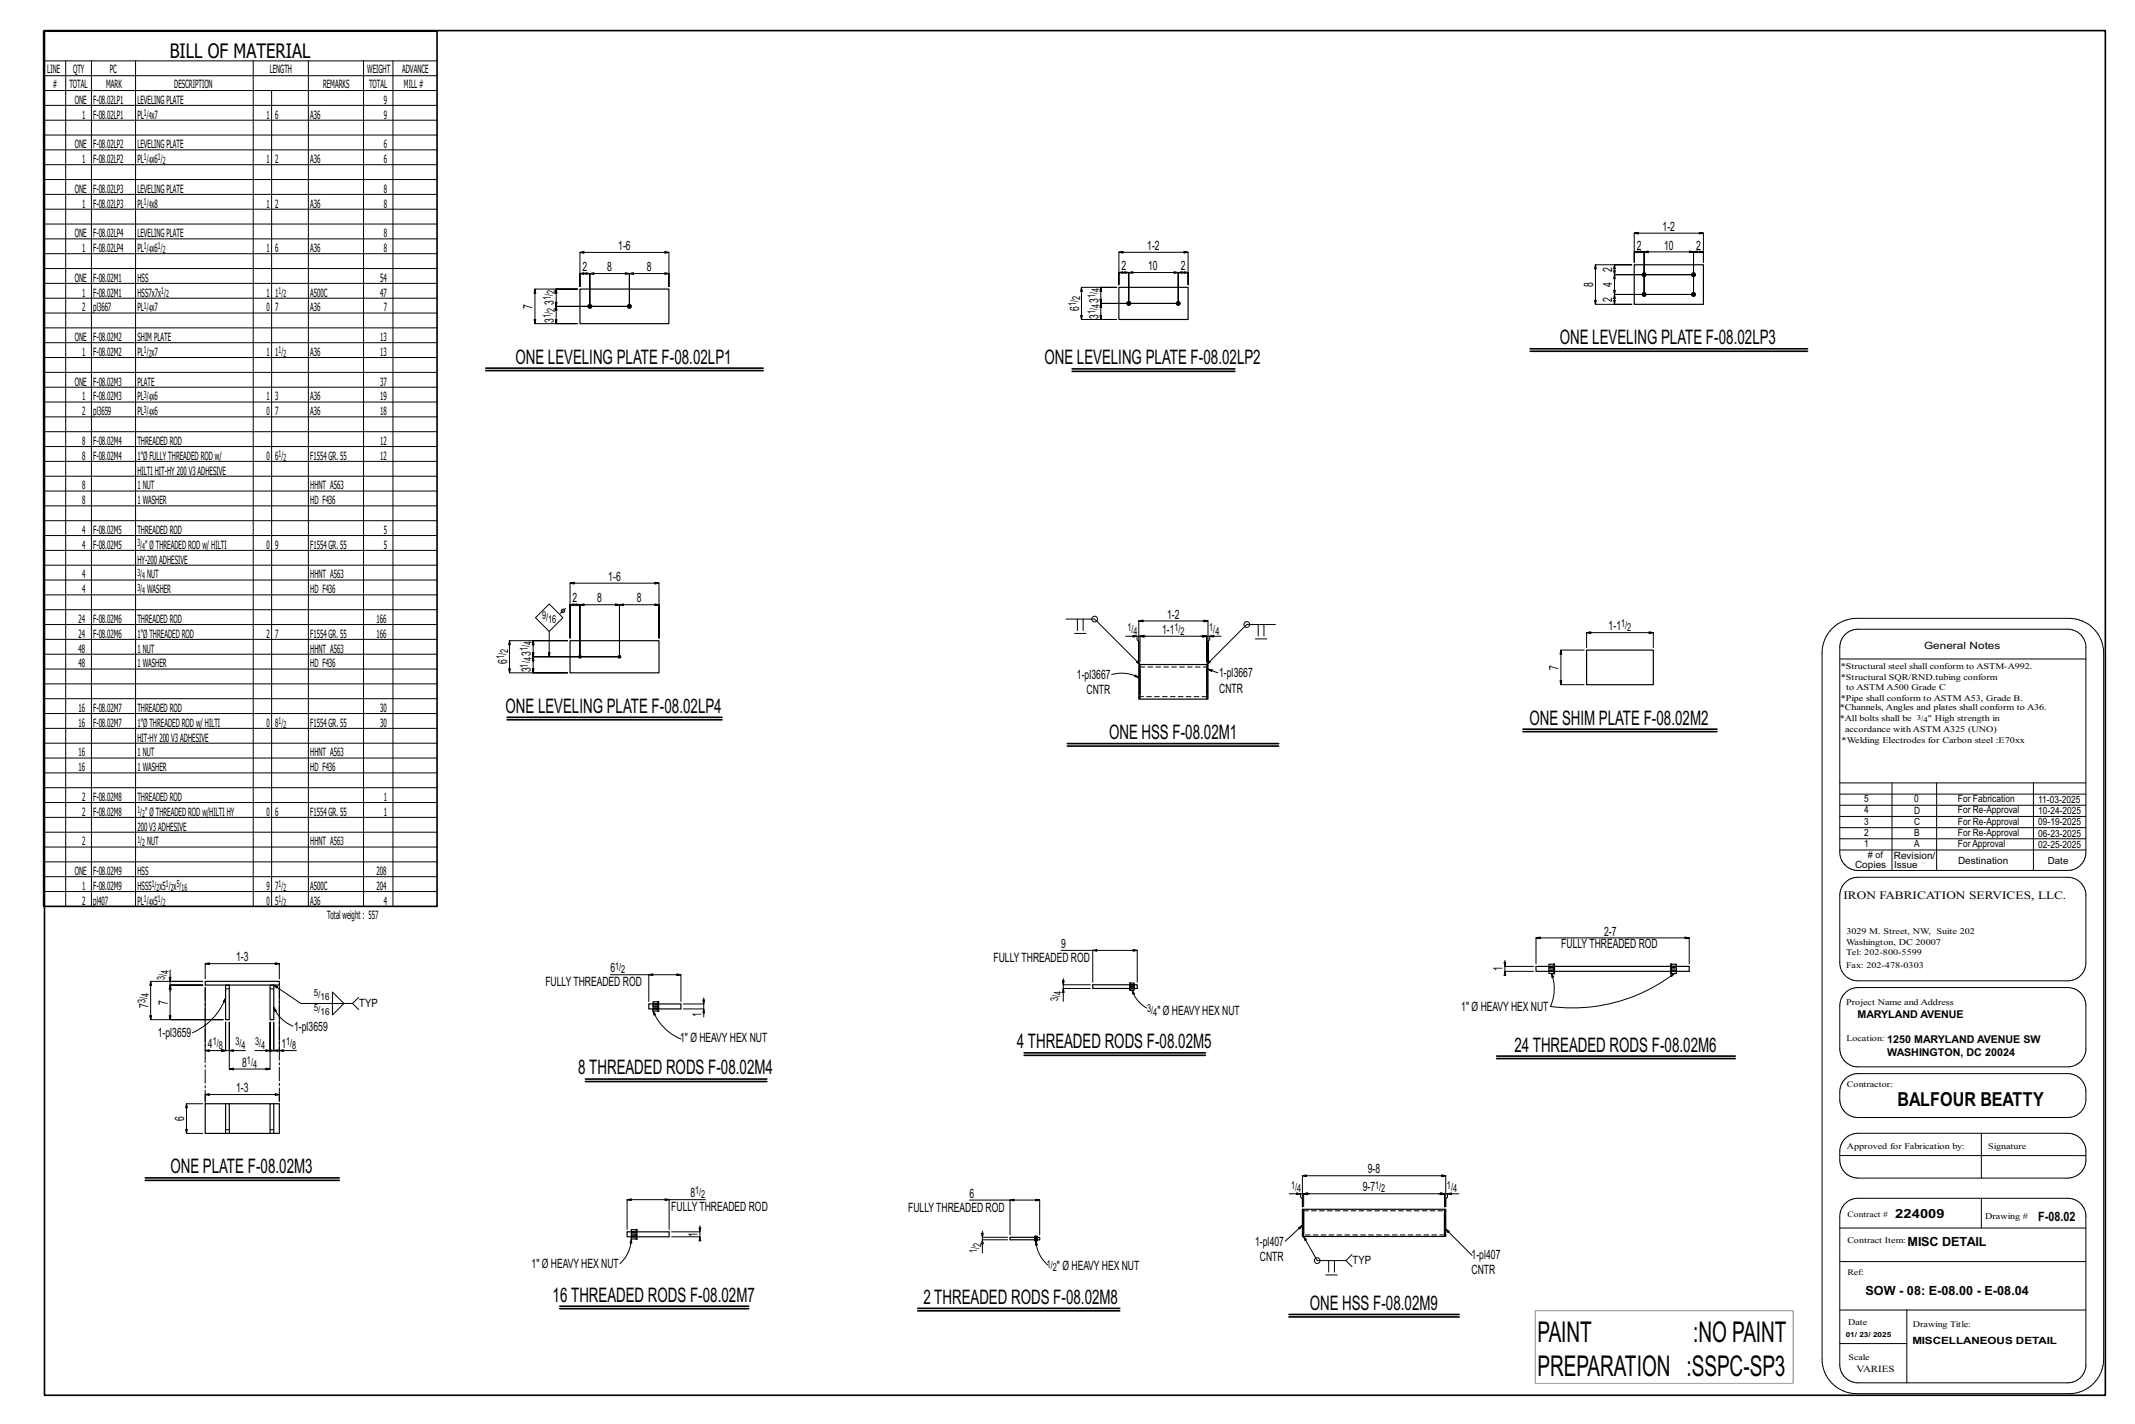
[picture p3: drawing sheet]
<svg xmlns="http://www.w3.org/2000/svg" width="914mm" height="610mm" viewBox="0 0 914 610" stroke-linecap="round" stroke-linejoin="round" font-family="sans-serif">
<g fill="none" stroke="#000" stroke-width=".43">
<path d="M18.7 26.1h168.5M18.7 32.4h168.5M18.7 38.8h168.5M28.1 26.1v361.9M39.2 26.1v361.9M58.1 26.1v361.9M108.5 26.1v361.9M116.3 38.8v349.2M132.1 26.1v361.9M155.7 26.1v361.9M168.3 26.1v361.9M18.7 45.1h168.5"/>
<path d="M18.7 51.5h168.5M18.7 57.8h168.5M18.7 64.2h168.5M18.7 70.5h168.5M18.7 76.9h168.5M18.7 83.2h168.5M18.7 89.6h168.5M18.7 95.9h168.5M699.9 99.8l1.8 .4v-.8l-1.8 .4h29.7l-1.8 .4v-.8l1.8 .4v12.5v-4.5l-1.8-.4v.8l1.8-.4h-4.3l1.8-.4v.8l-1.8-.4v18.2v-18.2l-1.7-.4v.8l1.7-.4h-21.1l1.7-.4v.8l-1.7-.4v18.2v-18.2l-1.8-.4v.8l1.8-.4h-4.3l1.8-.4v.8l-1.8-.4v4.5zM18.7 102.3h168.5M18.7 108.6h168.5M18.7 115h168.5"/>
<path d="M248.4 108.1l1.7 .3v-.7l-1.7 .4h38.1l-1.8 .3v-.7l1.8 .4v14.6v-5.6l-1.8-.4v.8l1.8-.4h-16.9l1.7-.4v.8l-1.7-.4v14.1v-14.1l-1.8-.4v.8l1.8-.4h-17l1.8-.4v.8l-1.8-.4v14.1v-14.1l-1.7-.4v.8l1.7-.4h-4.2l1.7-.4v.8l-1.7-.4v5.6zM479.2 108l1.8 .4v-.8l-1.8 .4h29.6l-1.7 .4v-.8l1.7 .4v14v-5.3l-1.7-.4v.7l1.7-.3h-4.2l1.8-.4v.7l-1.8-.3v13.2v-13.2l-1.7-.4v.7l1.7-.3h-21.2l1.8-.4v.7l-1.8-.3v13.2v-13.2l-1.7-.4v.7l1.7-.3h-4.2l1.8-.4v.7l-1.8-.3v5.3zM683.3 113.3l.4 1.8h-.8l.4-1.8h15.6h-7.4l-.4 1.8h.7l-.3-1.8v4.3l-.4-1.8h.7l-.3 1.8h33.8h-33.8l-.4 1.7h.7l-.3-1.7v8.4l-.4-1.7h.7l-.3 1.7h33.8h-33.8l-.4 1.8h.7l-.3-1.8v4.3l-.4-1.8h.7l-.3 1.8h7.4h-15.6l.4-1.8h-.8l.4 1.8zM18.7 121.3h168.5M18.7 127.7h168.5M18.7 134h168.5M229.1 123.7l.4 1.8h-.8l.4-1.8h18.2h-9.1l-.4 1.8h.8l-.4-1.8v7.5l-.4-1.8h.8l-.4 1.8h31.4h-31.4l-.4 1.7h.8l-.4-1.7v7.4l-.4-1.8h.8l-.4 1.8h9.1h-18.2l.4-1.8h-.8l.4 1.8zM463.2 123l.4 1.8h-.8l.4-1.8h15h-6.7l-.4 1.8h.7l-.3-1.8v6.9l-.4-1.8h.7l-.3 1.8h33.1h-33.1l-.4 1.7h.7l-.3-1.7v6.9l-.4-1.8h.7l-.3 1.8h6.7h-15l.4-1.8h-.8l.4 1.8zM18.7 140.4h168.5M18.7 146.7h168.5M18.7 153.1h168.5M18.7 159.4h168.5"/>
<path d="M18.7 165.8h168.5M18.7 172.1h168.5M18.7 178.5h168.5M18.7 184.8h168.5M18.7 191.2h168.5M18.7 197.5h168.5M18.7 203.9h168.5M18.7 210.2h168.5M18.7 216.6h168.5M18.7 222.9h168.5M18.7 229.3h168.5M18.7 235.6h168.5"/>
<path d="M18.7 242h168.5M18.7 248.3h168.5M18.7 254.7h168.5M235.2 258.6l5.9 5.8-5.9 5.9-5.9-5.9zM244.1 249.6l1.8 .4v-.7l-1.8 .3h38.1l-1.7 .4v-.7l1.7 .3v23.6v-14.3l-1.7-.4v.8l1.7-.4h-16.9l1.8-.4v.8l-1.8-.4v22.3v-22.3l-1.7-.4v.8l1.7-.4h-16.9l1.7-.4v.8l-1.7-.4v22.3v-22.3l-1.8-.4v.8l1.8-.4h-4.3l1.8-.4v.8l-1.8-.4v14.3zM18.7 261h168.5M18.7 267.4h168.5M18.7 273.7h168.5M218.2 274.3l.4 1.7h-.8l.4-1.7h24.9h-14.7l-.4 1.7h.7l-.3-1.7v6.9l-.4-1.8h.7l-.3 1.8h36.9h-36.9l-.4 1.7h.7l-.3-1.7v6.8l-.4-1.7h.7l-.3 1.7h14.7h-24.9l.4-1.7h-.8l.4 1.7zM235.2 270.3v10.9l-.4-1.8h.8l-.4 1.8M242.2 260.4l-2.2 2.2M456.5 265h12.3l19.5 19.5-1.5-1 .5-.5 1 1.5"/>
<path d="M460.2 271.2h4.9M461.4 265v4.9M463.9 265v4.9M482.1 272.4h4.9v1.5l.7 .7v8.8v-17.6l1.8 .4v-.8l-1.8 .4h29.7l-1.8 .4v-.8l1.8 .4v17.6v-8.8l.7-.7v-1.5h4.9M485.2 272l1.8 .4-1.8 .3zM487 272.4h3.9M488.3 272.4l1.7-.4v.7zM488.3 272.4v11zM488.3 272.4h28.5l-1.7 .3v-.7l1.7 .4v11v-11M514.2 272.4h3.9M515.1 272l1.7 .4-1.7 .3zM518.1 272.4l1.8-.4v.7z"/>
<path d="M537.7 273.5h4.9M538.9 267.4v4.9M541.3 267.4v4.9M546.3 267.4h-12.3l-17.2 17.1 1-1.5 .5 .5-1.5 1M678.5 278.3h-10l-.4 1.7h.8l-.4-1.7v14.8l-.4-1.7h.8l-.4 1.7h10M679.5 277.2v-6.4l1.8 .4v-.7l-1.8 .3h28.6l-1.8 .4v-.7l1.8 .3v6.4M784.7 269.1a15.1 15.1 0 0 1 10.5-4.4h90.9a14.9 14.9 0 0 1 14.9 14.9v302.2a14.9 14.9 0 0 1-14.9 14.8h-90.9a14.7 14.7 0 0 1-14.8-14.8v-302.2a14.7 14.7 0 0 1 4.3-10.5zM790.2 271.6a7.9 7.9 0 0 1 5.6-2.2h89.8a7.7 7.7 0 0 1 7.8 7.7v87.7a7.7 7.7 0 0 1-7.8 7.8h-89.8a7.8 7.8 0 0 1-7.8-7.8v-87.7a7.6 7.6 0 0 1 2.2-5.5zM18.7 280.1h168.5M18.7 286.4h168.5M18.7 292.8h168.5M18.7 299.1h168.5"/>
<path d="M476.1 288.8a15.3 15.3 0 0 1 11.6 1.3M486.3 289l1.4 1.1-1.7-.5zM517.4 286.5l1.5 .9 .2-.7-1.7-.2 4.2 1.6M788 282.1h105.4M18.7 305.5h168.5M18.7 311.8h168.5M18.7 318.2h168.5M18.7 324.5h168.5M18.7 330.9h168.5M18.7 337.2h168.5M788 335.2h105.4M788 340h105.4"/>
<path d="M810.3 335.2v37.4M829.4 335.2v37.4M870.9 335.2v37.4M18.7 343.6h168.5M18.7 349.9h168.5M18.7 356.3h168.5M788 349.5h105.4M788 359.1h105.4M788 354.3h105.4M788 344.7h105.4M18.7 362.6h168.5M18.7 369h168.5"/>
<path d="M18.7 375.3h168.5M788 363.9h105.4M790.2 377.8a7.9 7.9 0 0 1 5.6-2.2h89.8a7.9 7.9 0 0 1 7.8 7v29.5a7.7 7.7 0 0 1-7.8 7.8h-89.8a7.8 7.8 0 0 1-7.8-7.8v-28.7a7.8 7.8 0 0 1 2.2-5.6zM18.7 381.7h168.5M72.5 418.4h.7l-.3 1.7zM72.9 415.2v4.9h13.9h-22.3l-.4 1.8h.8l-.4-1.8v16.4l-.4-1.7h.8l-.4 1.7h31.1h-22.7l.3-1.7h-.7l.4 1.7v-14.8l.3 1.8h-.7l.4-1.8h13.9h-13.9M87.9 419.1v-6.6l1.7 .4v-.7l-1.7 .3h31.7l-1.7 .4v-.7l1.7 .3v6.6M261.4 417.3h16.5v11.4M277.9 417.3l1.7-.4v.8zM277.9 417.3h13.7l-1.7 .4v-.8l1.7 .4v11.4M454.4 406.9h13.6v13.6M455 419.8h.8l-.4 1.8z"/>
<path d="M455.4 418.9v4.3M468 406.9l1.8-.4v.7zM468 406.9h19.1l-1.8 .3v-.7l1.8 .4v13.6M644.2 412h.7l-.4 1.7zM644.5 411.1v4.7l-.3 1.8h.7l-.4-1.8h12.3M644.5 413.7h12.3M657.9 412.6v-11.1l1.7 .4v-.8l-1.7 .4h65.6l-1.8 .4v-.8l1.8 .4v11.1M664.5 416.7l.9 1.6-.7 .2zM715.5 417.4l1.6-.7-1.1 1.3zM717.1 416.7a71.8 71.8 0 0 1-53.1 14.2 18.4 18.4 0 0 0 .5-14.2M72.9 421.7l.3 1.8h-.7zM72.9 420.1v4.2"/>
<path d="M87.9 422.8v26.9l1.7 .4v-.7l-1.7 .3h8.7l-1.7 .4v-.7l1.7 .3v-12.1v12.1M96.6 427.3l-.3 1.7-.7-.3zM96.6 427.3a26.8 26.8 0 0 1-14.2 14.8M117.3 431.3l1.1 1.4-.7 .3zM117.3 421.7l1.2 1.3 .4-.6-1.6-.7 11.6 7.9h22.1l2.6-2.6M117.3 431.3a15 15 0 0 0 8.2 8M119.6 422.8v26.9h7.3M142.4 424.7l4.9 4.9-4.9 4.9zM151 429.6l2.6 2.6M279.7 432.8l1.1 1.5-.7 .3zM279.7 432.8a22.1 22.1 0 0 0 12 12M292.7 431.9h8.7v3.5"/>
<path d="M292.7 429.8h8.7M301 428h.8l-.4 1.8zM301.4 431.9l.4 1.8h-.8zM301.4 427.2v4.7M455.4 423.2l.4 1.7h-.8zM455.4 421.6h11.6M467 423.2h-11.6v5.4M484.9 423.9l1 1.5-.7 .2zM484.9 423.9a13 13 0 0 0 6.3 7.7M790.2 425l2.6-1.6 3-.6h89.8a7.9 7.9 0 0 1 7.8 7v19.9a7.8 7.8 0 0 1-7.1 7h-91.3a7.9 7.9 0 0 1-7-7.8v-18.3a7.9 7.9 0 0 1 2.2-5.6zM94 449.7h4.2M94.9 449.4l1.7 .3-1.7 .4z"/>
<path d="M98.2 449.7l1.8-.3v.7zM105.2 449.7h-7v-12.1v20.1l1.8 .3v-.7l-1.8 .4h17.5l-1.8 .3v-.7l1.8 .4v-20.1v12.1h-6.5M113.9 449.4l1.8 .3-1.8 .4zM114.6 449.7h2.7l-1.8-.3v.7l1.8-.4v-12.1v12.1h2.3M115.7 449.7h4.2M117.3 449.7l1.7-.3v.7zM119.6 449.7l1.8-.3v.7zM86.8 472.5h-6.9l-.4 1.8h.7l-.3-1.8v12.7l-.4-1.7h.7l-.3 1.7h6.9M87.9 471.4v-2.8l1.7 .3v-.7l-1.7 .4h31.7l-1.7 .3v-.7l1.7 .4v2.8M790.2 461.9l1.9-1.4 2.9-.9h90.6a7.7 7.7 0 0 1 7.8 7v4a7.7 7.7 0 0 1-7.8 7.8h-89.8a7.8 7.8 0 0 1-7.8-7.8v-3.2a7.9 7.9 0 0 1 2.2-5.5zM788 494.7h105.4M790.2 487.4a7.9 7.9 0 0 1 5.6-2.2h89.8a7.8 7.8 0 0 1 7.8 7v5.1a7.9 7.9 0 0 1-7.8 7h-89.8a7.9 7.9 0 0 1-7.8-7.8v-3.6a7.6 7.6 0 0 1 2.2-5.5z"/>
<path d="M848.6 485.2v19.1M284.8 513.2l1.8 .4-1.8 .3zM286.6 513.6h-18l1.7-.4v.7l-1.7-.3v12.7M302.1 513.6h-15.5v12.7M415.2 513.7h17.4v14.9M432.6 513.7l1.7-.3v.7zM432.6 513.7h12.7l-1.8 .4v-.7l1.8 .3v14.9M552.2 511h4.9v1.5l.7 .8v3.3v-13.3l1.8 .4v-.7l-1.8 .3h61.4l-1.8 .4v-.7l1.8 .3v13.3v-3.3l.7-.8v-1.5h4.9M555.3 510.7l1.8 .3-1.8 .4zM557.1 511h3.9M558.3 511l1.8-.3v.7zM558.3 511v5.6z"/>
<path d="M558.3 511h60.4l-1.8 .4v-.7l1.8 .3v5.6v-5.6M616 511h3.9M616.9 510.7l1.8 .3-1.8 .4zM619.9 511l1.8-.3v.7zM790.2 515.3a7.9 7.9 0 0 1 5.6-2.3h89.8a7.8 7.8 0 0 1 7.8 7v65a7.9 7.9 0 0 1-7.8 7h-89.8a7.8 7.8 0 0 1-7.8-7.8v-63.5a7.6 7.6 0 0 1 2.2-5.4zM848.6 513v12.7M270.4 530.4l.2 1.8-.7-.1zM270.4 530.4a15.3 15.3 0 0 1-4.9 10.6M287.6 527.3h12.2M299.4 525.6h.7l-.3 1.7zM299.8 524.7v4.8l-.4 1.7h.7l-.3-1.7h-12.2M420.4 527.9h.7l-.3 1.8z"/>
<path d="M420.8 530.7l.3 1.8h-.7zM420.8 527.1v3.6M420.8 529.7h10.7M431.5 530.7h-10.7v5.6M443.7 531.3l.6 1.7-.8 .1zM443.7 531.3a14.9 14.9 0 0 0 5 10.2M557.7 524.7l-1.5 .9 .5 .5 1-1.4-7.3 6.7M558.3 529.3l.6 1.7 .6-.3-1.2-1.4 5.8 10.3h12.3l2.6-2.6M569.1 539.6v5M571.5 539.6v5M576.4 539.6l2.6 2.7M619.2 526.2l1 1.5 .5-.6-1.5-.9 11.3 11.2"/>
<path d="M788 525.7h105.4M567.8 545.8h5M788 540.1h105.4M788 560.8h105.4M788 575.2h28.7M816.7 560.8v31.2"/>
<circle cx="241.1" cy="261.5" r=".74"/>
<circle cx="468.8" cy="265" r="1.23"/>
<circle cx="534" cy="267.4" r="1.23"/>
<circle cx="564.1" cy="539.6" r="1.23"/>
</g>
<g fill="none" stroke="#000" stroke-width=".7">
<path d="M18.7 13.4h168.5v374.6h-168.5zM19 13.1h882.7v584.2h-882.7zM208 157.6h118.8M208 158.7h118.8M459.2 157.9h69.7M459.2 159h69.7M655.3 149.3h118.8M655.3 150.4h118.8M217.2 307.1h92M217.2 308.1h92M457.1 318.3h90.5M457.1 319.4h90.5"/>
<path d="M652.3 312.1h83.1M652.3 313.2h83.1M438.6 450.7h77.7M438.6 451.8h77.7M641 452.1h102.2M641 453.2h102.2M250.7 461.9h77.7M250.7 463h77.7M62.2 504.2h83.1M62.2 505.3h83.1M239.8 559.2h80.8M239.8 560.2h80.8"/>
<path d="M393.1 560.1h86.5M393.1 561.2h86.5M552.1 562.7h72.8M552.1 563.8h72.8"/>
</g>
<path d="M657.5 561.1h110.5v31.1h-110.5z" fill="none" stroke="#f0f" stroke-width=".5"/>
<g fill="#000" stroke="#000" stroke-width=".43">
<circle cx="704.2" cy="117.6" r=".86"/>
<circle cx="725.3" cy="117.6" r=".86"/>
<circle cx="252.6" cy="131.2" r=".86"/>
<circle cx="269.6" cy="131.2" r=".86"/>
<circle cx="483.4" cy="129.9" r=".86"/>
<circle cx="504.6" cy="129.9" r=".86"/>
<circle cx="704.2" cy="126" r=".86"/>
<circle cx="725.3" cy="126" r=".86"/>
<circle cx="248.4" cy="281.2" r=".6"/>
<circle cx="265.3" cy="281.2" r=".6"/>
</g>
<g fill="none" stroke="#000" stroke-width=".5">
<path d="M699.9 113.3h29.7v17h-29.7zM248.4 123.7h38.1v14.9h-38.1zM479.2 123h29.6v13.8h-29.6zM244.1 274.3h38.1v13.7h-38.1zM679.5 278.3h28.6v14.8h-28.6zM487.7 284.5h.6v14.8h-.6zM488.3 286.6v10.6M488.3 284.5h28.5M488.3 299.3h28.5M516.8 284.5h.6v14.8h-.6zM516.8 286.6v10.6M663.4 415.8v1h2.1"/>
<path d="M665.5 412.6h.3v4.3h-.3zM665.5 413.8h-2.1v2h2.1M665.5 412.8h-2.1v1l-5.5-.1v2.1h5.5M665.8 413.7h49.7M665.8 415.8h49.7M715.5 412.6h.4v4.3h-.4zM715.9 413.8h2v2h-2M715.9 412.8h2v1l5.6-.1v2.1h-5.6M717.9 415.8v1h-2M87.9 420.1h31.7v1.6h-31.7zM96.6 421.7h1.6v14.8h-1.6zM115.7 421.7h1.6v14.8h-1.6z"/>
<path d="M279.7 431.8v1h2.1M279.7 429.8h-1.8v2.1h1.8M281.8 428.7h.3v4.3h-.3zM281.8 429.9h-2.1v1.9h2.1M281.8 428.9h-2.1v1M282.1 429.8h9.5v2.1h-9.5M483.9 420.8h.3v3.2h-.3zM483.9 421.6h-15.9v1.6h15.9M484.2 421.6h1.6v1.5h-1.6M484.2 420.8h1.6v.8M485.8 421.6h1.3v1.6l-1.3-.1v.8h-1.6M96.6 472.5h1.6v12.7h-1.6z"/>
<path d="M96.6 472.5h-8.7v12.7h8.7M98.2 472.5h17.5M115.7 472.5h1.6v12.7h-1.6zM117.3 472.5h2.3v12.7h-2.3M98.2 485.2h17.5M557.8 517.7h.5v11.6h-.5zM558.3 519v9M558.3 517.7h60.4M618.7 517.7h.5v11.6h-.5zM618.7 519v9M270.4 529.4v1h2.1M270.4 527.3h-1.8v2.2h1.8"/>
<path d="M272.5 526.3h.3v4.2h-.3zM272.5 527.4h-2.1v2h2.1M272.5 526.4h-2.1v1M272.8 527.3h13.8v2.2h-13.8M432.6 529.7h10.6v-.6h1v.6h1.1v1h-1.1v.6h-1v-.6h-10.6zM443.2 529.7h1v1h-1zM558.3 529.3h60.4"/>
</g>
<g fill="none" stroke="#000" stroke-width=".43" stroke-dasharray="2 1.4">
<path d="M488.3 285.5h28.5M516.8 298.2h-28.5M663.4 414.8h2.4M663.4 414.2h2.4M663.4 413.8h2.4M663.4 415.9h2.4M663.4 415.8h2.4M665.8 415.3h-2.4M665.8 415.7h-2.4M665.8 413.6h-2.4M665.8 413.7h-2.4M715.5 414.8h2.4"/>
<path d="M715.5 414.2h2.4M715.5 413.8h2.4M715.5 415.9h2.4M715.5 415.8h2.4M717.9 415.3h-2.4M717.9 415.7h-2.4M717.9 413.6h-2.4M717.9 413.7h-2.4M96.6 423.3h1.6M115.7 423.3h1.6M279.7 430.9h2.4M279.7 430.3h2.4"/>
<path d="M279.7 429.9h2.4M279.7 432h2.4M279.7 431.9h2.4M282.1 431.4h-2.4M282.1 431.8h-2.4M282.1 429.7h-2.4M282.1 429.8h-2.4M483.9 422.4h1.9M483.9 421.9h1.9M483.9 421.6h1.9M483.9 423.2h1.9M485.8 422.8h-1.9"/>
<path d="M485.8 423.1h-1.9M485.8 421.5h-1.9M485.8 423.2h-1.9M98.2 483.6h-1.6M117.3 483.6h-1.6M558.3 518.3h60.4M270.4 528.4h2.4M270.4 527.8h2.4M270.4 527.4h2.4M270.4 529.5h2.4M272.8 529h-2.4M272.8 529.4h-2.4"/>
<path d="M272.8 527.3h-2.4M443.2 529.9h1M443.2 529.7h1M443.2 530.8h1M443.2 530.7h1M444.2 530.2h-1M444.2 530.5h-1M444.2 530.7h-1M444.2 529.6h-1M444.2 529.7h-1M618.7 528.7h-60.4"/>
</g>
<path d="M119.6 421.7v50.8M87.9 472.5v-50.8" fill="none" stroke="#000" stroke-width=".43" stroke-dasharray="5.8 1 1 1"/>
<g font-size="12.2">
<text x="658.5" y="574.5">PAINT</text>
<text x="725.1" y="574.5">:NO PAINT</text>
<text x="658.5" y="589">PREPARATION :SSPC-SP3</text>
</g>
<g font-size="8.6">
<text x="72.8" y="24.8">BILL OF MATERIAL</text>
<text x="668" y="147.4">ONE LEVELING PLATE F-08.02LP3</text>
<text x="220.7" y="155.6">ONE LEVELING PLATE F-08.02LP1</text>
<text x="447.3" y="156">ONE LEVELING PLATE F-08.02LP2</text>
<text x="216.5" y="305.1">ONE LEVELING PLATE F-08.02LP4</text>
<text x="655.1" y="310.2">ONE SHIM PLATE F-08.02M2</text>
<text x="475" y="316.4">ONE HSS F-08.02M1</text>
<text x="435.5" y="448.8">4 THREADED RODS F-08.02M5</text>
<text x="648.6" y="450.1">24 THREADED RODS F-08.02M6</text>
<text x="247.7" y="460">8 THREADED RODS F-08.02M4</text>
<text x="73" y="502.3">ONE PLATE F-08.02M3</text>
<text x="236.7" y="557.2">16 THREADED RODS F-08.02M7</text>
<text x="395.5" y="558.1">2 THREADED RODS F-08.02M8</text>
<text x="560.9" y="560.7">ONE HSS F-08.02M9</text>
</g>
<text font-size="8.3" x="812.7" y="473.4">BALFOUR BEATTY</text>
<g font-size="5.5">
<text x="712.1" y="98.8">1-2</text>
<text x="264.8" y="107.1">1-6</text>
<text x="491.4" y="107">1-2</text>
<text x="701" y="106.8">2</text>
<text x="712.7" y="106.8">10</text>
<text x="726.4" y="106.8">2</text>
<text x="249.5" y="116.1">2</text>
<text x="260.1" y="116.1">8</text>
<text x="277" y="116.1">8</text>
<text x="480.3" y="115.7">2</text>
<text x="491.7" y="115.7">10</text>
<text x="505.7" y="115.7">2</text>
<text x="690.5" y="116.5" transform="rotate(-90 690.5 116.5)">2</text>
<text x="682.3" y="122.8" transform="rotate(-90 682.3 122.8)">8</text>
<text x="690.5" y="122.8" transform="rotate(-90 690.5 122.8)">4</text>
<text x="237.2" y="130.7" transform="rotate(-90 237.2 130.7)">3</text>
<text x="470.5" y="129.7" transform="rotate(-90 470.5 129.7)">3</text>
<text x="690.5" y="129.2" transform="rotate(-90 690.5 129.2)">2</text>
<text x="228.1" y="132.2" transform="rotate(-90 228.1 132.2)">7</text>
<text x="462.2" y="133" transform="rotate(-90 462.2 133)">6</text>
<text x="470.5" y="136.5" transform="rotate(-90 470.5 136.5)">3</text>
<text x="237.2" y="138.1" transform="rotate(-90 237.2 138.1)">3</text>
<text x="260.5" y="248.7">1-6</text>
<text x="245.2" y="257.9">2</text>
<text x="255.8" y="257.9">8</text>
<text x="272.8" y="257.9">8</text>
<text x="499.9" y="264.8">1-2</text>
<text x="689" y="269.8">1-1</text>
<text x="497.7" y="271.4">1-1</text>
<text x="227.4" y="280.8" transform="rotate(-90 227.4 280.8)">3</text>
<text x="217.2" y="284.4" transform="rotate(-90 217.2 284.4)">6</text>
<text x="227.4" y="287.8" transform="rotate(-90 227.4 287.8)">3</text>
<text x="667.5" y="286.7" transform="rotate(-90 667.5 286.7)">7</text>
<text x="461.2" y="290.7">1-pl3667</text>
<text x="522.2" y="290">1-pl3667</text>
<text x="465.3" y="297.2">CNTR</text>
<text x="522.2" y="296.5">CNTR</text>
<text x="687" y="400.5">2-7</text>
<text x="454.4" y="405.9">9</text>
<text x="668.7" y="406">FULLYTHREADED ROD</text>
<text x="101.1" y="411.5">1-3</text>
<text x="425.5" y="411.7">FULLYTHREADED ROD</text>
<text x="261.4" y="416.3">6</text>
<text x="643.6" y="415.8" transform="rotate(-90 643.6 415.8)">1</text>
<text x="233.6" y="422">FULLYTHREADED ROD</text>
<text x="63.5" y="431.5" transform="rotate(-90 63.5 431.5)">7</text>
<text x="71.9" y="430.1" transform="rotate(-90 71.9 430.1)">7</text>
<text x="300.4" y="435.4" transform="rotate(-90 300.4 435.4)">1</text>
<text x="495.7" y="434.4">&quot; Ø HEAVYHEX NUT</text>
<text x="625.9" y="432.9">1&quot; Ø HEAVYHEX NUT</text>
<text x="126" y="441.2">1-pl3659</text>
<text x="67.6" y="444">1-pl3659</text>
<text x="89" y="448.8">4</text>
<text x="120.5" y="448.8">1</text>
<text x="291.3" y="446.1">1&quot; Ø HEAVYHEX NUT</text>
<text x="103.7" y="456.7">8</text>
<text x="101.1" y="467.6">1-3</text>
<text x="78.9" y="479.9" transform="rotate(-90 78.9 479.9)">6</text>
<text x="585.8" y="502.3">9-8</text>
<text x="295.7" y="512.6">8</text>
<text x="415.2" y="512.7">6</text>
<text x="583.7" y="510.1">9-7</text>
<text x="287.5" y="518.5">FULLYTHREADED ROD</text>
<text x="389" y="518.7">FULLYTHREADED ROD</text>
<text x="873" y="522.9">F-08.02</text>
<text x="298.8" y="529.4" transform="rotate(-90 298.8 529.4)">1</text>
<text x="537.6" y="533.3">1-pl407</text>
<text x="539.6" y="539.8">CNTR</text>
<text x="630.3" y="539">1-pl407</text>
<text x="227.7" y="543">1&quot; Ø HEAVYHEX NUT</text>
<text x="452.7" y="543.9">&quot; Ø HEAVYHEX NUT</text>
<text x="630.3" y="545.5">CNTR</text>
</g>
<g font-size="5.4">
<text x="811.7" y="521.2">224009</text>
<text x="817" y="533.5">MISC DETAIL</text>
<text x="799" y="554.6">SOW - 08: E-08.00 - E-08.04</text>
</g>
<g font-size="4.9">
<text x="20.3" y="31.3">LINE</text>
<text x="31.3" y="31.3">QTY</text>
<text x="47" y="31.3">PC</text>
<text x="115.5" y="31.3">LENGTH</text>
<text x="157.3" y="31.3">WEIGHT</text>
<text x="172.2" y="31.3">ADVANCE</text>
<text x="22.6" y="37.7">#</text>
<text x="29.7" y="37.7">TOTAL</text>
<text x="45.5" y="37.7">MARK</text>
<text x="74.6" y="37.7">DESCRIPTION</text>
<text x="138.4" y="37.7">REMARKS</text>
<text x="158.1" y="37.7">TOTAL</text>
<text x="173" y="37.7">MILL #</text>
<text x="32.1" y="44.4">ONE</text>
<text x="39.9" y="44.4">F-08.02LP1</text>
<text x="58.8" y="44.4">LEVELINGPLATE</text>
<text x="164.4" y="44.4">9</text>
<text x="35.2" y="50.7">1</text>
<text x="39.9" y="50.7">F-08.02LP1</text>
<text x="58.8" y="50.7">PL x7</text>
<text x="114.1" y="50.7">1</text>
<text x="117.9" y="50.7">6</text>
<text x="132.9" y="50.7">A36</text>
<text x="164.4" y="50.7">9</text>
<text x="32.1" y="63.4">ONE</text>
<text x="39.9" y="63.4">F-08.02LP2</text>
<text x="58.8" y="63.4">LEVELINGPLATE</text>
<text x="164.4" y="63.4">6</text>
<text x="35.2" y="69.8">1</text>
<text x="39.9" y="69.8">F-08.02LP2</text>
<text x="58.8" y="69.8">PL x6</text>
<text x="114.1" y="69.8">1</text>
<text x="117.9" y="69.8">2</text>
<text x="132.9" y="69.8">A36</text>
<text x="164.4" y="69.8">6</text>
<text x="32.1" y="82.5">ONE</text>
<text x="39.9" y="82.5">F-08.02LP3</text>
<text x="58.8" y="82.5">LEVELINGPLATE</text>
<text x="164.4" y="82.5">8</text>
<text x="35.2" y="88.8">1</text>
<text x="39.9" y="88.8">F-08.02LP3</text>
<text x="58.8" y="88.8">PL x8</text>
<text x="114.1" y="88.8">1</text>
<text x="117.9" y="88.8">2</text>
<text x="132.9" y="88.8">A36</text>
<text x="164.4" y="88.8">8</text>
<text x="32.1" y="101.5">ONE</text>
<text x="39.9" y="101.5">F-08.02LP4</text>
<text x="58.8" y="101.5">LEVELINGPLATE</text>
<text x="164.4" y="101.5">8</text>
<text x="35.2" y="107.9">1</text>
<text x="39.9" y="107.9">F-08.02LP4</text>
<text x="58.8" y="107.9">PL x6</text>
<text x="114.1" y="107.9">1</text>
<text x="117.9" y="107.9">6</text>
<text x="132.9" y="107.9">A36</text>
<text x="164.4" y="107.9">8</text>
<text x="32.1" y="120.6">ONE</text>
<text x="39.9" y="120.6">F-08.02M1</text>
<text x="58.8" y="120.6">HSS</text>
<text x="162.8" y="120.6">54</text>
<text x="35.2" y="126.9">1</text>
<text x="39.9" y="126.9">F-08.02M1</text>
<text x="58.8" y="126.9">HSS7x7x</text>
<text x="114.1" y="126.9">1</text>
<text x="117.9" y="126.9">1</text>
<text x="132.9" y="126.9">A500C</text>
<text x="162.8" y="126.9">47</text>
<text x="35.2" y="133.3">2</text>
<text x="39.9" y="133.3">pl3667</text>
<text x="58.8" y="133.3">PL x7</text>
<text x="114.1" y="133.3">0</text>
<text x="117.9" y="133.3">7</text>
<text x="132.9" y="133.3">A36</text>
<text x="164.4" y="133.3">7</text>
<text x="32.1" y="146">ONE</text>
<text x="39.9" y="146">F-08.02M2</text>
<text x="58.8" y="146">SHIM PLATE</text>
<text x="162.8" y="146">13</text>
<text x="35.2" y="152.3">1</text>
<text x="39.9" y="152.3">F-08.02M2</text>
<text x="58.8" y="152.3">PL x7</text>
<text x="114.1" y="152.3">1</text>
<text x="117.9" y="152.3">1</text>
<text x="132.9" y="152.3">A36</text>
<text x="162.8" y="152.3">13</text>
<text x="32.1" y="165">ONE</text>
<text x="39.9" y="165">F-08.02M3</text>
<text x="58.8" y="165">PLATE</text>
<text x="162.8" y="165">37</text>
<text x="35.2" y="171.4">1</text>
<text x="39.9" y="171.4">F-08.02M3</text>
<text x="58.8" y="171.4">PL x6</text>
<text x="114.1" y="171.4">1</text>
<text x="117.9" y="171.4">3</text>
<text x="132.9" y="171.4">A36</text>
<text x="162.8" y="171.4">19</text>
<text x="35.2" y="177.7">2</text>
<text x="39.9" y="177.7">pl3659</text>
<text x="58.8" y="177.7">PL x6</text>
<text x="114.1" y="177.7">0</text>
<text x="117.9" y="177.7">7</text>
<text x="132.9" y="177.7">A36</text>
<text x="162.8" y="177.7">18</text>
<text x="35.2" y="190.4">8</text>
<text x="39.9" y="190.4">F-08.02M4</text>
<text x="58.8" y="190.4">THREADED ROD</text>
<text x="162.8" y="190.4">12</text>
<text x="35.2" y="196.8">8</text>
<text x="39.9" y="196.8">F-08.02M4</text>
<text x="58.8" y="196.8">1&quot;ØFULLYTHREADED ROD w/</text>
<text x="114.1" y="196.8">0</text>
<text x="117.9" y="196.8">6</text>
<text x="132.9" y="196.8">F1554GR. 55</text>
<text x="162.8" y="196.8">12</text>
<text x="58.8" y="203.1">HILTI HIT-HY200V3ADHESIVE</text>
<text x="35.2" y="209.5">8</text>
<text x="58.8" y="209.5">1NUT</text>
<text x="132.9" y="209.5">HHNT A563</text>
<text x="35.2" y="215.8">8</text>
<text x="58.8" y="215.8">1WASHER</text>
<text x="132.9" y="215.8">HD F436</text>
<text x="35.2" y="228.5">4</text>
<text x="39.9" y="228.5">F-08.02M5</text>
<text x="58.8" y="228.5">THREADED ROD</text>
<text x="164.4" y="228.5">5</text>
<text x="35.2" y="234.9">4</text>
<text x="39.9" y="234.9">F-08.02M5</text>
<text x="62.2" y="234.9">&quot; ØTHREADED ROD w/HILTI</text>
<text x="114.1" y="234.9">0</text>
<text x="117.9" y="234.9">9</text>
<text x="132.9" y="234.9">F1554GR. 55</text>
<text x="164.4" y="234.9">5</text>
<text x="58.8" y="241.2">HY-200ADHESIVE</text>
<text x="35.2" y="247.6">4</text>
<text x="63" y="247.6">NUT</text>
<text x="132.9" y="247.6">HHNT A563</text>
<text x="35.2" y="253.9">4</text>
<text x="63" y="253.9">WASHER</text>
<text x="132.9" y="253.9">HD F436</text>
<text x="33.6" y="266.6">24</text>
<text x="39.9" y="266.6">F-08.02M6</text>
<text x="58.8" y="266.6">THREADED ROD</text>
<text x="161.2" y="266.6">166</text>
<text x="33.6" y="273">24</text>
<text x="39.9" y="273">F-08.02M6</text>
<text x="58.8" y="273">1&quot;ØTHREADED ROD</text>
<text x="114.1" y="273">2</text>
<text x="117.9" y="273">7</text>
<text x="132.9" y="273">F1554GR. 55</text>
<text x="161.2" y="273">166</text>
<text x="33.6" y="279.3">48</text>
<text x="58.8" y="279.3">1NUT</text>
<text x="132.9" y="279.3">HHNT A563</text>
<text x="33.6" y="285.7">48</text>
<text x="58.8" y="285.7">1WASHER</text>
<text x="132.9" y="285.7">HD F436</text>
<text x="33.6" y="304.7">16</text>
<text x="39.9" y="304.7">F-08.02M7</text>
<text x="58.8" y="304.7">THREADED ROD</text>
<text x="162.8" y="304.7">30</text>
<text x="33.6" y="311.1">16</text>
<text x="39.9" y="311.1">F-08.02M7</text>
<text x="58.8" y="311.1">1&quot;ØTHREADED ROD w/HILTI</text>
<text x="114.1" y="311.1">0</text>
<text x="117.9" y="311.1">8</text>
<text x="132.9" y="311.1">F1554GR. 55</text>
<text x="162.8" y="311.1">30</text>
<text x="58.8" y="317.4">HIT-HY200V3ADHESIVE</text>
<text x="33.6" y="323.8">16</text>
<text x="58.8" y="323.8">1NUT</text>
<text x="132.9" y="323.8">HHNT A563</text>
<text x="33.6" y="330.1">16</text>
<text x="58.8" y="330.1">1WASHER</text>
<text x="132.9" y="330.1">HD F436</text>
<text x="35.2" y="342.8">2</text>
<text x="39.9" y="342.8">F-08.02M8</text>
<text x="58.8" y="342.8">THREADED ROD</text>
<text x="164.4" y="342.8">1</text>
<text x="35.2" y="349.2">2</text>
<text x="39.9" y="349.2">F-08.02M8</text>
<text x="62.2" y="349.2">&quot; ØTHREADED ROD w/HILTI HY</text>
<text x="114.1" y="349.2">0</text>
<text x="117.9" y="349.2">6</text>
<text x="132.9" y="349.2">F1554GR. 55</text>
<text x="164.4" y="349.2">1</text>
<text x="58.8" y="355.5">200V3ADHESIVE</text>
<text x="35.2" y="361.9">2</text>
<text x="63" y="361.9">NUT</text>
<text x="132.9" y="361.9">HHNT A563</text>
<text x="32.1" y="374.6">ONE</text>
<text x="39.9" y="374.6">F-08.02M9</text>
<text x="58.8" y="374.6">HSS</text>
<text x="161.2" y="374.6">208</text>
<text x="35.2" y="380.9">1</text>
<text x="39.9" y="380.9">F-08.02M9</text>
<text x="58.8" y="380.9">HSS5 x5 x</text>
<text x="114.1" y="380.9">9</text>
<text x="117.9" y="380.9">7</text>
<text x="132.9" y="380.9">A500C</text>
<text x="161.2" y="380.9">204</text>
<text x="35.2" y="387.3">2</text>
<text x="39.9" y="387.3">pl407</text>
<text x="58.8" y="387.3">PL x5</text>
<text x="114.1" y="387.3">0</text>
<text x="117.9" y="387.3">5</text>
<text x="132.9" y="387.3">A36</text>
<text x="164.4" y="387.3">4</text>
<text x="789.5" y="384.8">IRON FABRICATION SERVICES, LLC.</text>
<text x="140.1" y="393.5">Totalweight : 557</text>
<text x="153.9" y="431.2">TYP</text>
<text x="579.3" y="541.2">TYP</text>
</g>
<g font-size="4.7">
<text x="237.6" y="126" transform="rotate(-90 237.6 126)">2</text>
<text x="470.9" y="125" transform="rotate(-90 470.9 125)">4</text>
<text x="236" y="128.6" transform="rotate(-90 236 128.6)">1/</text>
<text x="461" y="131" transform="rotate(-90 461 131)">1/</text>
<text x="462.6" y="128.3" transform="rotate(-90 462.6 128.3)">2</text>
<text x="469.2" y="127.6" transform="rotate(-90 469.2 127.6)">1/</text>
<text x="470.9" y="131.9" transform="rotate(-90 470.9 131.9)">4</text>
<text x="236" y="136" transform="rotate(-90 236 136)">1/</text>
<text x="237.6" y="133.4" transform="rotate(-90 237.6 133.4)">2</text>
<text x="469.2" y="134.5" transform="rotate(-90 469.2 134.5)">1/</text>
<text x="232.2" y="265">9/</text>
<text x="234.8" y="266.6">16</text>
<text x="694.3" y="268.6">1/</text>
<text x="482.9" y="270.1">1/</text>
<text x="485.5" y="271.8">4</text>
<text x="503" y="270.1">1/</text>
<text x="505.7" y="271.8">2</text>
<text x="517.9" y="270.1">1/</text>
<text x="520.5" y="271.8">4</text>
<text x="696.9" y="270.3">2</text>
<text x="217.6" y="279.7" transform="rotate(-90 217.6 279.7)">2</text>
<text x="226.1" y="278.8" transform="rotate(-90 226.1 278.8)">1/</text>
<text x="227.8" y="276.2" transform="rotate(-90 227.8 276.2)">4</text>
<text x="216" y="282.3" transform="rotate(-90 216 282.3)">1/</text>
<text x="226.1" y="285.8" transform="rotate(-90 226.1 285.8)">1/</text>
<text x="227.8" y="283.1" transform="rotate(-90 227.8 283.1)">4</text>
<text x="70.6" y="419.6" transform="rotate(-90 70.6 419.6)">3/</text>
<text x="72.3" y="417" transform="rotate(-90 72.3 417)">4</text>
<text x="263.5" y="415">1/</text>
<text x="266.1" y="416.7">2</text>
<text x="454.8" y="426" transform="rotate(-90 454.8 426)">4</text>
<text x="62.3" y="429.5" transform="rotate(-90 62.3 429.5)">3/</text>
<text x="63.9" y="426.9" transform="rotate(-90 63.9 426.9)">4</text>
<text x="453.2" y="428.6" transform="rotate(-90 453.2 428.6)">3/</text>
<text x="491.3" y="433.2">3/</text>
<text x="494" y="434.8">4</text>
<text x="91.1" y="447.5">1/</text>
<text x="93.7" y="449.2">8</text>
<text x="100.8" y="447.5">3/</text>
<text x="103.4" y="449.2">4</text>
<text x="109.2" y="447.5">3/</text>
<text x="111.8" y="449.2">4</text>
<text x="122.6" y="447.5">1/</text>
<text x="125.2" y="449.2">8</text>
<text x="105.8" y="455.4">1/</text>
<text x="108.4" y="457.1">4</text>
<text x="552.9" y="508.8">1/</text>
<text x="589" y="508.8">1/</text>
<text x="619.7" y="508.8">1/</text>
<text x="297.7" y="511.3">1/</text>
<text x="300.4" y="513">2</text>
<text x="555.5" y="510.5">4</text>
<text x="591.6" y="510.5">2</text>
<text x="622.3" y="510.5">4</text>
<text x="420.2" y="533.7" transform="rotate(-90 420.2 533.7)">2</text>
<text x="418.5" y="536.3" transform="rotate(-90 418.5 536.3)">1/</text>
<text x="448.3" y="542.6">1/</text>
<text x="450.9" y="544.3">2</text>
</g>
<g font-size="4.6">
<text x="795.6" y="436">MARYLAND AVENUE</text>
<text x="808.3" y="446.4">1250 MARYLAND AVENUE SW</text>
<text x="808.3" y="452">WASHINGTON, DC 20024</text>
</g>
<g font-size="4.3">
<text x="824.1" y="277.6">General Notes</text>
<text x="798.4" y="343.5">5</text>
<text x="819.8" y="343.5">0</text>
<text x="838.6" y="343.5">For Fabrication</text>
<text x="873" y="343.8">11-03-2025</text>
<text x="798.4" y="353">3</text>
<text x="798.4" y="348.2">4</text>
<text x="819.8" y="353.1">C</text>
<text x="819.8" y="348.3">D</text>
<text x="838.6" y="353">For Re-Approval</text>
<text x="838.6" y="348.2">For Re-Approval</text>
<text x="873" y="353.3">09-19-2025</text>
<text x="873" y="348.5">10-24-2025</text>
<text x="798.4" y="357.8">2</text>
<text x="819.8" y="357.9">B</text>
<text x="838.6" y="357.8">For Re-Approval</text>
<text x="873" y="358.1">06-23-2025</text>
<text x="798.4" y="362.6">1</text>
<text x="819.8" y="362.6">A</text>
<text x="838.6" y="362.6">For Approval</text>
<text x="873" y="362.9">02-25-2025</text>
<text x="794.5" y="371.5">Copies</text>
<text x="811.1" y="367.7">Revision/</text>
<text x="838.6" y="369.7">Destination</text>
<text x="819.1" y="575.3">MISCELLANEOUS DETAIL</text>
</g>
<g font-size="4.2">
<text x="61.6" y="49.6">1/</text>
<text x="63.7" y="51.1">4</text>
<text x="61.6" y="68.7">1/</text>
<text x="63.7" y="70.2">4</text>
<text x="67.7" y="68.7">1/</text>
<text x="69.7" y="70.2">2</text>
<text x="61.6" y="87.7">1/</text>
<text x="63.7" y="89.2">4</text>
<text x="61.6" y="106.8">1/</text>
<text x="67.7" y="106.8">1/</text>
<text x="63.7" y="108.3">4</text>
<text x="69.7" y="108.3">2</text>
<text x="69.1" y="125.8">1/</text>
<text x="119.3" y="125.8">1/</text>
<text x="71.1" y="127.3">2</text>
<text x="121.4" y="127.3">2</text>
<text x="61.6" y="132.2">1/</text>
<text x="63.7" y="133.7">4</text>
<text x="61.6" y="151.2">1/</text>
<text x="63.7" y="152.7">2</text>
<text x="119.3" y="151.2">1/</text>
<text x="121.4" y="152.7">2</text>
<text x="61.6" y="170.3">3/</text>
<text x="63.7" y="171.8">4</text>
<text x="61.6" y="176.6">3/</text>
<text x="63.7" y="178.1">4</text>
<text x="119.3" y="195.7">1/</text>
<text x="121.4" y="197.2">2</text>
<text x="58.8" y="233.8">3/</text>
<text x="60.9" y="235.3">4</text>
<text x="58.8" y="246.5">3/</text>
<text x="60.9" y="248">4</text>
<text x="58.8" y="252.8">3/</text>
<text x="60.9" y="254.3">4</text>
<text x="119.3" y="310">1/</text>
<text x="121.4" y="311.5">2</text>
<text x="58.8" y="348.1">1/</text>
<text x="60.9" y="349.6">2</text>
<text x="58.8" y="360.8">1/</text>
<text x="60.9" y="362.3">2</text>
<text x="811.3" y="371.4">Issue</text>
<text x="877.1" y="369.8">Date</text>
<text x="65" y="379.8">1/</text>
<text x="67.1" y="381.3">2</text>
<text x="71.1" y="379.8">1/ 5/</text>
<text x="73.1" y="381.3">2</text>
<text x="77.8" y="381.3">16</text>
<text x="119.3" y="379.8">1/</text>
<text x="121.4" y="381.3">2</text>
<text x="61.6" y="386.2">1/</text>
<text x="63.7" y="387.7">4</text>
<text x="67.7" y="386.2">1/</text>
<text x="69.7" y="387.7">2</text>
<text x="119.3" y="386.2">1/</text>
<text x="121.4" y="387.7">2</text>
<text x="134.4" y="426.5">5/</text>
<text x="137.3" y="428">16</text>
<text x="134.4" y="433">5/</text>
<text x="137.3" y="434.5">16</text>
</g>
<text font-size="4" x="795.1" y="587.5">VARIES</text>
<text font-size="3.9" x="799.9" y="367.1"># of</text>
<g font-size="3.7">
<text x="788.4" y="286.2">*Structural steel shall conform to ASTM-A992.</text>
<text x="788.4" y="291.2">*Structural SQR/RND.tubing conform</text>
<text x="790.7" y="295.5">to ASTM A500 Grade C</text>
<text x="787.9" y="304.1">*Channels, Angles and plates shall conform to A36.</text>
<text x="788.4" y="300.2">*Pipe shall conform to ASTM A53, Grade B.</text>
<text x="788" y="308.9">*All bolts shall be</text>
<text x="825.7" y="308.9">&quot; High strength in</text>
<text x="790.2" y="313.2">accordance with ASTM A325 (UNO)</text>
<text x="788.8" y="318">*Welding Electrodes for Carbon steel :E70xx</text>
<text x="790.8" y="399.9">3029 M. Street, NW, Suite 202</text>
<text x="790.7" y="404.6">Washington, DC 20007</text>
<text x="790.7" y="409">Tel: 202-800-5599</text>
<text x="790.7" y="414.2">Fax: 202-478-0303</text>
<text x="790.7" y="430">Project Name and Address</text>
<text x="790.8" y="445.6">Location:</text>
<text x="791" y="465.3">Contractor:</text>
<text x="791" y="491.9">Approved for Fabrication by:</text>
<text x="851.5" y="492">Signature</text>
<text x="850.2" y="522">Drawing #</text>
<text x="791.2" y="532.3">Contract Item:</text>
<text x="791.5" y="567.4">Date</text>
<text x="819.3" y="568.1">Drawing Title:</text>
<text x="791.7" y="582.1">Scale</text>
</g>
<text font-size="3.6" x="791.2" y="545.9">Ref:</text>
<text font-size="3.5" x="791.3" y="520.8">Contract #</text>
<g font-size="3.2">
<text x="821" y="308">3/</text>
<text x="823.9" y="309.1">4</text>
</g>
<text font-size="3" x="790.5" y="572.4">01/ 23/ 2025</text>
</svg>
